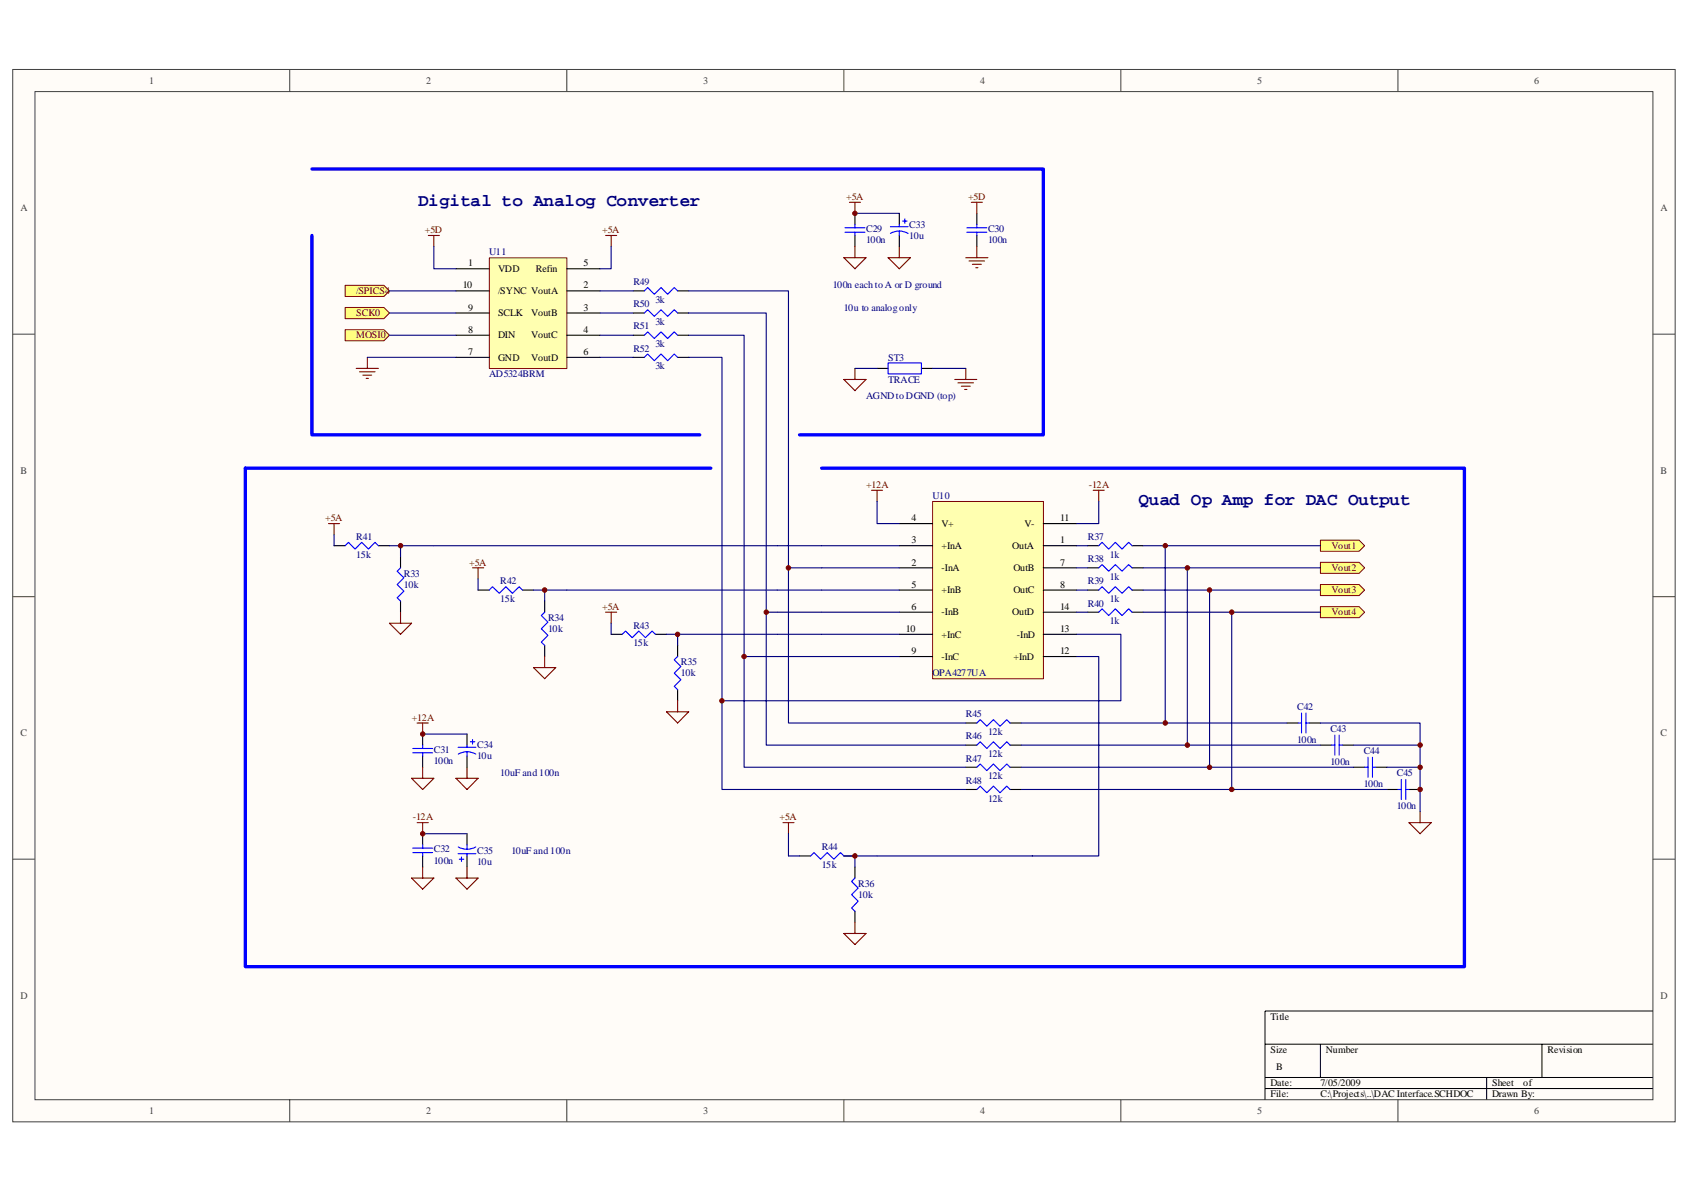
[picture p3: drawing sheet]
<svg xmlns="http://www.w3.org/2000/svg" width="297mm" height="210mm" viewBox="0 0 297 210" stroke-linecap="round" stroke-linejoin="round" font-family="sans-serif">
<path d="M2.3 12.3h292.7v185.2h-292.7z" fill="#fffcf8"/>
<path d="M2.2 12.2h292.8v185.3h-292.8z" fill="none" stroke="#404040" stroke-width=".18"/>
<path d="M6.2 16.2h284.8v177.5h-284.8z" fill="#fffcf8"/>
<g fill="none" stroke="#404040" stroke-width=".18">
<path d="M6.2 16.1h284.8v177.6h-284.8zM51 12.2v3.9M99.8 12.2v3.9M148.6 12.2v3.9M197.4 12.2v3.9M246.1 12.2v3.9M2.2 58.8h3.9M291 58.8h3.9M2.2 105.1h3.9M291 105.1h3.9M2.2 151.3h3.9M291 151.3h3.9"/>
<path d="M51 193.6v3.9M99.8 193.6v3.9M148.6 193.6v3.9M197.4 193.6v3.9M246.1 193.6v3.9"/>
</g>
<path d="M291 178h-68.3v15.6M222.7 183.9h68.3M222.7 189.7h68.3M222.7 191.7h68.3M232.5 183.9v5.8M261.8 189.7v3.9M271.5 183.9v5.8" fill="none" stroke="#000" stroke-width=".18"/>
<path d="M111.5 55.1h2M111.5 51.2h2M111.5 59h2M119.3 55.1h2M119.3 51.2h2M119.3 59h2M111.5 62.9h2M119.3 62.9h2" fill="none" stroke="#000" stroke-width=".2"/>
<path d="M113.5 55.1l.5-.6 1.2 1.2 1.2-1.2 1.2 1.2 1.1-1.2 .6 .6M113.5 51.2l.5-.6 1.2 1.2 1.2-1.2 1.2 1.2 1.1-1.2 .6 .6M113.5 59l.5-.6 1.2 1.2 1.2-1.2 1.2 1.2 1.1-1.2 .6 .6M113.5 62.9l.5-.6 1.2 1.2 1.2-1.2 1.2 1.2 1.1-1.2 .6 .6" fill="none" stroke="#00f" stroke-width=".2"/>
<path d="M75.4 41.5h2M76.4 41.5v1.9M106.6 41.5h2M107.6 41.5v1.9" fill="none" stroke="#800000" stroke-width=".2"/>
<g fill="#ffff80" stroke="#800000" stroke-width=".18">
<path d="M60.8 58.1h6.8l1 .9-1 1h-6.8z" fill-rule="evenodd"/>
<path d="M60.8 54.1h6.8l1 1-1 1h-6.8z" fill-rule="evenodd"/>
<path d="M60.8 50.2h6.8l1 1-1 1h-6.8z" fill-rule="evenodd"/>
</g>
<g fill="none" stroke="#800000" stroke-width=".2">
<path d="M149.6 35.6h1.9M150.5 35.6v2M171 35.6h2M172 35.6v2M148.6 45.4h3.9l-2 1.9zM150.5 43.4v2M156.4 45.4h3.9l-2 1.9zM158.3 43.4v2M170 45.4h3.9M170.6 46h2.8M171.2 46.5h1.6M171.8 47.1h.4"/>
<path d="M172 43.4v2M62.7 64.9h3.9M63.3 65.5h2.7M63.9 66.1h1.5M64.5 66.6h.4M64.7 62.9v2M57.8 92.2h2M58.8 92.2v1.9M83.2 100h2M84.2 100v1.9M153.5 86.3h1.9M154.4 86.3v2"/>
<path d="M192.5 86.3h1.9M193.5 86.3v2M68.6 109.7h3.9l-2 2zM70.5 107.8v1.9M93.9 117.6h4l-2 1.9zM95.9 115.6v2M106.6 107.8h2M107.6 107.8v1.9M72.5 137.1h3.9l-2 1.9zM73.4 127.3h2M74.4 127.3v2M74.4 135.1v2"/>
<path d="M80.3 137.1h3.9l-2 1.9zM82.2 135.1v2M117.4 125.3h3.9l-2 2zM119.3 123.4v1.9M72.5 154.6h3.9l-2 2zM73.4 144.9h2M74.4 144.9v1.9M74.4 152.7v1.9M80.3 154.6h3.9l-2 2zM82.2 152.7v1.9"/>
</g>
<g fill="none" stroke="#000" stroke-width=".2">
<path d="M150.5 37.6v1.9M158.3 37.6v1.9M172 37.6v1.9M150.5 41.5v1.9M158.3 41.5v1.9M172 41.5v1.9M58.8 96.1h2M66.6 96.1h2M70.5 98v2M191.5 100h2M199.3 100h2M70.5 105.9v1.9"/>
<path d="M84.2 103.9h1.9M92 103.9h1.9M95.9 105.9v1.9M95.9 113.6v2M107.6 111.7h2M115.4 111.7h2M119.3 113.6v2M191.5 103.9h2M191.5 107.8h2M199.3 103.9h2M199.3 107.8h2M74.4 129.3v1.9"/>
<path d="M74.4 133.2v1.9M82.2 129.3v1.9M82.2 133.2v1.9M119.3 121.5v1.9M170 127.3h2M170 131.2h2M170 135.1h2M170 139h2M177.8 127.3h2M177.8 131.2h2M177.8 135.1h2M177.8 139h2"/>
<path d="M74.4 146.8v2M74.4 150.7v2M82.2 146.8v2M82.2 150.7v2"/>
</g>
<g fill="none" stroke="#00f" stroke-width=".2">
<path d="M150.5 39.5v.6M156.8 39.9h3.1M158.3 39.5v.4M158.9 38.9h.8M159.3 38.5v.8M172 39.5v.6M148.8 40.9h3.5M148.8 40.1h3.5M150.5 40.9v.6M156.8 41.1a3.1 3.1 0 0 1 3.1 0M158.3 40.7v.8M170.2 40.9h3.6"/>
<path d="M170.2 40.1h3.6M172 40.9v.6M60.8 96.1l.6-.6 1.1 1.2 1.2-1.2 1.2 1.2 1.1-1.2 .6 .6M70.5 100l-.6 .6 1.2 1.1-1.2 1.2 1.2 1.2-1.2 1.2 .6 .6M193.5 100l.6-.6 1.1 1.2 1.2-1.2 1.2 1.2 1.1-1.2 .6 .6M86.1 103.9l.6-.6 1.2 1.2 1.2-1.2 1.1 1.2 1.2-1.2 .6 .6M95.9 107.8l-.6 .6 1.2 1.2-1.2 1.1 1.2 1.2-1.2 1.2 .6 .5M109.6 111.7l.5-.6 1.2 1.2 1.2-1.2 1.1 1.2 1.2-1.2 .6 .6M119.3 115.6l-.6 .6 1.2 1.2-1.2 1.1 1.2 1.2-1.2 1.2 .6 .6M193.5 103.9l.6-.6 1.1 1.2 1.2-1.2 1.2 1.2 1.1-1.2 .6 .6M193.5 107.8l.6-.6 1.1 1.2 1.2-1.2 1.2 1.2 1.1-1.2 .6 .6M72.7 132.6h3.5"/>
<path d="M72.7 131.8h3.5M74.4 131.2v.6M74.4 132.6v.6M80.7 131.6h3.1M80.7 132.8a3 3 0 0 1 3.1 0M82.2 131.2v.4M82.2 132.4v.8M82.8 130.6h.8M83.2 130.2v.8M172 127.3l.6-.6 1.2 1.2 1.1-1.2 1.2 1.2 1.2-1.2 .5 .6M172 131.2l.6-.6 1.2 1.2 1.1-1.2 1.2 1.2 1.2-1.2 .5 .6M172 135.1l.6-.6 1.2 1.2 1.1-1.2 1.2 1.2 1.2-1.2 .5 .6"/>
<path d="M172 139l.6-.6 1.2 1.2 1.1-1.2 1.2 1.2 1.2-1.2 .5 .6M72.7 150.1h3.5M72.7 149.4h3.5M74.4 148.8v.6M74.4 150.1v.6M80.7 150.3h3.1M80.7 149.1a3.2 3.2 0 0 0 3.1 0M80.9 151.3h.8M81.3 150.9v.8M82.2 148.8v.7M82.2 150.3v.4"/>
</g>
<path d="M150.5 37.6h7.8M58.8 94.1v2M68.6 96.1h1.9v1.9M70.5 96.1h66.4M84.2 101.9v2M93.9 103.9h2v2M95.9 103.9h41M107.6 109.7v2M117.4 111.7h1.9v1.9M119.3 111.7h17.6M74.4 129.3h7.8M74.4 146.8h7.8" fill="none" stroke="#000080" stroke-width=".2"/>
<path d="M86.2 45.4h13.6v19.5h-13.6z" fill="#ffffb0"/>
<path d="M86.2 45.4h13.6v19.5h-13.6z" fill="none" stroke="#800000" stroke-width=".18"/>
<path d="M80.3 47.3h5.8M80.3 51.2h5.8M80.3 55.1h5.8M80.3 59h5.8M99.8 47.3h5.8M99.8 51.2h5.8M99.8 55.1h5.8M99.8 59h5.8M80.3 62.9h5.8M99.8 62.9h5.8" fill="none" stroke="#000" stroke-width=".2"/>
<path d="M121.3 55.1h13.6v52.7h2M121.3 59h9.7v56.6h5.9" fill="none" stroke="#000080" stroke-width=".2"/>
<path d="M164.2 88.3h19.5v31.2h-19.5z" fill="#ffffb0"/>
<path d="M164.2 88.3h19.5v31.2h-19.5z" fill="none" stroke="#800000" stroke-width=".18"/>
<g fill="none" stroke="#000" stroke-width=".2">
<path d="M158.3 96.1h5.9M158.3 100h5.9M158.3 92.2h5.9M183.7 96.1h5.9M183.7 100h5.9M183.7 92.2h5.9M191.5 96.1h2M199.3 96.1h2M158.3 103.9h5.9M158.3 107.8h5.9M158.3 111.7h5.9M158.3 115.6h5.9"/>
<path d="M183.7 103.9h5.9M183.7 107.8h5.9M183.7 111.7h5.9M183.7 115.6h5.9M140.8 150.7h1.9M148.6 150.7h1.9M150.5 152.7v1.9M150.5 160.5v1.9"/>
</g>
<path d="M193.5 96.1l.6-.6 1.1 1.2 1.2-1.2 1.2 1.2 1.1-1.2 .6 .6M142.7 150.7l.6-.6 1.2 1.2 1.1-1.2 1.2 1.2 1.2-1.2 .6 .6M150.5 154.6l-.6 .6 1.2 1.2-1.2 1.1 1.2 1.2-1.2 1.2 .6 .6" fill="none" stroke="#00f" stroke-width=".2"/>
<path d="M137.9 144.9h1.9M138.8 144.9v1.9M148.6 164.4h3.9l-2 1.9zM150.5 162.4v2" fill="none" stroke="#800000" stroke-width=".2"/>
<g fill="none" stroke="#000080" stroke-width=".2">
<path d="M105.6 51.2h5.9M105.6 55.1h5.9M105.6 59h5.9M121.3 51.2h17.5v48.8h19.5M105.6 62.9h5.9M121.3 62.9h5.8v60.5h70.3v-11.7h-7.8M136.9 96.1h21.4M138.8 100v27.3h31.2M154.4 88.3v3.9h3.9M189.6 96.1h1.9M189.6 100h1.9M193.5 88.3v3.9h-3.9"/>
<path d="M201.3 96.1h3.9v31.2h-25.4M201.3 100h7.8v31.2h-29.3M131 115.6v19.5h39M134.9 107.8v23.4h35.1M136.9 103.9h21.4M136.9 107.8h21.4M136.9 111.7h21.4M136.9 115.6h21.4M189.6 115.6h3.9v35.1h-43M189.6 103.9h1.9M189.6 107.8h1.9M201.3 103.9h11.7v31.2h-33.2"/>
<path d="M201.3 107.8h15.6v31.2h-37.1M127.1 123.4v15.6h42.9M138.8 146.8v3.9h2M148.6 150.7h1.9v2"/>
</g>
<g fill="#ffff80" stroke="#800000" stroke-width=".18">
<path d="M232.5 95.1h6.8l1 1-1 1h-6.8z" fill-rule="evenodd"/>
<path d="M232.5 99h6.8l1 1-1 1h-6.8z" fill-rule="evenodd"/>
<path d="M232.5 102.9h6.8l1 1-1 1h-6.8z" fill-rule="evenodd"/>
<path d="M232.5 106.8h6.8l1 1-1 1h-6.8z" fill-rule="evenodd"/>
</g>
<g fill="none" stroke="#000080" stroke-width=".2">
<path d="M68.6 59h11.7M68.6 55.1h11.7M68.6 51.2h11.7M76.4 43.4v3.9h3.9M107.6 43.4v3.9h-2M64.7 62.9h15.6M150.5 64.9h3.9M164.2 64.9h5.8M205.2 96.1h27.3M209.1 100h23.4M213 103.9h19.5M216.9 107.8h15.6"/>
<path d="M205.2 127.3h21.4M209.1 131.2h23.4M213 135.1h25.3M216.9 139h27.3M232.5 127.3h17.5v15.6M238.3 131.2h11.7M244.2 135.1h5.8"/>
</g>
<path d="M54.9 29.8h128.8v46.8h-42.9M54.9 41.5v35.1h68.3M125.2 82.4h-82v87.8h214.6v-87.8h-113.1" fill="none" stroke="#00f" stroke-width=".59"/>
<g fill="#800000" stroke="#800000" stroke-width=".18">
<circle cx="134.9" cy="107.8" r=".39"/>
<circle cx="150.5" cy="37.6" r=".38"/>
<circle cx="74.4" cy="129.3" r=".39"/>
<circle cx="74.4" cy="146.8" r=".39"/>
<circle cx="95.9" cy="103.9" r=".39"/>
<circle cx="70.5" cy="96.1" r=".39"/>
<circle cx="119.3" cy="111.7" r=".39"/>
<circle cx="131" cy="115.6" r=".39"/>
<circle cx="150.5" cy="150.7" r=".39"/>
<circle cx="138.8" cy="100" r=".39"/>
<circle cx="127.1" cy="123.4" r=".39"/>
<circle cx="205.2" cy="96.1" r=".39"/>
<circle cx="209.1" cy="100" r=".39"/>
<circle cx="213" cy="103.9" r=".39"/>
<circle cx="216.9" cy="107.8" r=".39"/>
<circle cx="205.2" cy="127.3" r=".39"/>
<circle cx="209.1" cy="131.2" r=".39"/>
<circle cx="213" cy="135.1" r=".39"/>
<circle cx="216.9" cy="139" r=".39"/>
<circle cx="250" cy="131.2" r=".39"/>
<circle cx="250" cy="135.1" r=".39"/>
<circle cx="250" cy="139" r=".39"/>
</g>
<path d="M148.6 66.8h3.9l-2 2zM150.5 64.9v1.9M168.1 66.8h3.9M168.7 67.4h2.7M169.3 68h1.5M169.8 68.6h.4M170 64.9v1.9M248.1 144.9h3.9l-2 1.9zM250 142.9v2" fill="none" stroke="#800000" stroke-width=".2"/>
<path d="M154.4 64.9h2M162.2 64.9h2M226.6 127.3h2M230.5 127.3h2M232.5 131.2h1.9M236.4 131.2h1.9M238.3 135.1h2M242.2 135.1h2M244.2 139h1.9M248.1 139h1.9" fill="none" stroke="#000" stroke-width=".2"/>
<g fill="none" stroke="#00f" stroke-width=".2">
<path d="M156.4 63.9h5.8v1.9h-5.8zM228.6 127.3h.6M229.2 125.6v3.5M230 127.3h.5M230 125.6v3.5M234.4 131.2h.6M235 129.5v3.5M235.8 131.2h.6M235.8 129.5v3.5M240.3 135.1h.6M240.9 133.3v3.6M241.7 135.1h.5"/>
<path d="M241.7 133.3v3.6M246.1 139h.6M246.7 137.3v3.5M247.5 139h.6M247.5 137.3v3.5"/>
</g>
<g font-size="3.1" fill="#000080">
<text x="73.7" y="36.3">Digital to Analog Converter</text>
<text x="200.5" y="88.9">Quad Op Amp for DAC Output</text>
</g>
<g font-size="1.8" fill="#404040">
<text x="26.2" y="14.7">1</text>
<text x="75" y="14.7">2</text>
<text x="123.8" y="14.7">3</text>
<text x="172.6" y="14.7">4</text>
<text x="221.4" y="14.7">5</text>
<text x="270.1" y="14.7">6</text>
<text x="3.6" y="37.1">A</text>
<text x="292.4" y="37.1">A</text>
<text x="3.6" y="83.4">B</text>
<text x="292.4" y="83.4">B</text>
<text x="3.6" y="129.6">C</text>
<text x="292.4" y="129.6">C</text>
<text x="3.6" y="175.9">D</text>
<text x="292.4" y="175.9">D</text>
<text x="26.2" y="196.2">1</text>
<text x="75" y="196.2">2</text>
<text x="123.8" y="196.2">3</text>
<text x="172.6" y="196.2">4</text>
<text x="221.4" y="196.2">5</text>
<text x="270.1" y="196.2">6</text>
</g>
<g font-size="1.8" fill="#800000">
<text x="149" y="35.2">+5A</text>
<text x="170.5" y="35.2">+5D</text>
<text x="74.8" y="41.1">+5D</text>
<text x="106" y="41.1">+5A</text>
<text x="62.7" y="51.8">/SPICS4</text>
<text x="62.7" y="59.6">MOSI0</text>
<text x="62.7" y="55.7">SCK0</text>
<text x="152.5" y="85.9">+12A</text>
<text x="191.7" y="85.9">-12A</text>
<text x="57.3" y="91.8">+5A</text>
<text x="82.6" y="99.6">+5A</text>
<text x="234.4" y="96.6">Vout1</text>
<text x="234.4" y="100.6">Vout2</text>
<text x="106" y="107.4">+5A</text>
<text x="234.4" y="104.5">Vout3</text>
<text x="234.4" y="108.4">Vout4</text>
<text x="72.5" y="126.9">+12A</text>
<text x="72.7" y="144.4">-12A</text>
<text x="137.3" y="144.4">+5A</text>
</g>
<g font-size="1.8" fill="#000080">
<text x="152.5" y="40.9">C29</text>
<text x="160.1" y="40.1">C33</text>
<text x="174" y="40.9">C30</text>
<text x="86.1" y="45">U11</text>
<text x="152.5" y="42.8">100n</text>
<text x="160.1" y="42">10u</text>
<text x="174" y="42.8">100n</text>
<text x="111.5" y="50.2">R49</text>
<text x="115.4" y="53.3">3k</text>
<text x="146.6" y="50.8">100n each to A or D ground</text>
<text x="111.5" y="54.1">R50</text>
<text x="111.5" y="58">R51</text>
<text x="115.4" y="57.3">3k</text>
<text x="148.6" y="54.7">10u to analog only</text>
<text x="111.5" y="61.9">R52</text>
<text x="115.4" y="61.2">3k</text>
<text x="115.4" y="65">3k</text>
<text x="156.4" y="63.5">ST3</text>
<text x="86.1" y="66.4">AD5324BRM</text>
<text x="152.5" y="70.3">AGND to DGND (top)</text>
<text x="156.4" y="67.4">TRACE</text>
<text x="164.2" y="87.9">U10</text>
<text x="62.7" y="95.1">R41</text>
<text x="191.5" y="95.1">R37</text>
<text x="62.7" y="98.2">15k</text>
<text x="71.1" y="101.5">R33</text>
<text x="191.5" y="99">R38</text>
<text x="195.4" y="98.2">1k</text>
<text x="71.1" y="103.5">10k</text>
<text x="88.1" y="106">15k</text>
<text x="88.1" y="102.9">R42</text>
<text x="191.5" y="102.9">R39</text>
<text x="191.5" y="106.8">R40</text>
<text x="195.4" y="106">1k</text>
<text x="195.4" y="102.1">1k</text>
<text x="96.5" y="111.3">10k</text>
<text x="96.5" y="109.3">R34</text>
<text x="111.5" y="113.8">15k</text>
<text x="111.5" y="110.7">R43</text>
<text x="195.4" y="109.9">1k</text>
<text x="119.9" y="119.1">10k</text>
<text x="119.9" y="117.1">R35</text>
<text x="164.2" y="119.1">OPA4277UA</text>
<text x="228.4" y="124.9">C42</text>
<text x="84" y="131.8">C34</text>
<text x="170" y="126.3">R45</text>
<text x="170" y="130.2">R46</text>
<text x="174" y="129.4">12k</text>
<text x="228.4" y="130.8">100n</text>
<text x="234.2" y="128.8">C43</text>
<text x="76.4" y="134.5">100n</text>
<text x="76.4" y="132.5">C31</text>
<text x="84" y="133.7">10u</text>
<text x="88.1" y="136.7">10uF and 100n</text>
<text x="170" y="134.1">R47</text>
<text x="174" y="133.3">12k</text>
<text x="174" y="137.2">12k</text>
<text x="234.2" y="134.7">100n</text>
<text x="240.1" y="132.7">C44</text>
<text x="246" y="136.7">C45</text>
<text x="170" y="138">R48</text>
<text x="174" y="141.1">12k</text>
<text x="240.1" y="138.6">100n</text>
<text x="246" y="142.5">100n</text>
<text x="144.7" y="149.7">R44</text>
<text x="76.4" y="152.1">100n</text>
<text x="76.4" y="150.1">C32</text>
<text x="84" y="152.3">10u</text>
<text x="84" y="150.3">C35</text>
<text x="90" y="150.3">10uF and 100n</text>
<text x="144.7" y="152.8">15k</text>
<text x="151.1" y="158.1">10k</text>
<text x="151.1" y="156.1">R36</text>
</g>
<g font-size="1.8">
<text x="82.4" y="46.9">1</text>
<text x="87.7" y="47.9">VDD</text>
<text x="94.3" y="47.9">Refin</text>
<text x="102.7" y="46.9">5</text>
<text x="81.5" y="50.8">10</text>
<text x="87.7" y="51.8">/SYNC VoutA</text>
<text x="102.7" y="50.8">2</text>
<text x="82.4" y="54.7">9</text>
<text x="82.4" y="58.6">8</text>
<text x="87.7" y="55.7">SCLK</text>
<text x="87.7" y="59.6">DIN</text>
<text x="93.6" y="55.7">VoutB</text>
<text x="93.6" y="59.6">VoutC</text>
<text x="102.7" y="54.7">3</text>
<text x="102.7" y="58.6">4</text>
<text x="82.4" y="62.5">7</text>
<text x="87.7" y="63.5">GND</text>
<text x="93.6" y="63.5">VoutD</text>
<text x="102.7" y="62.5">6</text>
<text x="160.5" y="95.7">3</text>
<text x="160.5" y="91.8">4</text>
<text x="165.8" y="92.8">V+</text>
<text x="180.4" y="92.8">V-</text>
<text x="186.6" y="95.7">1</text>
<text x="186.6" y="91.8">11</text>
<text x="160.5" y="99.6">2</text>
<text x="165.8" y="100.6">-InA</text>
<text x="165.8" y="96.6">+InA</text>
<text x="178.2" y="96.6">OutA</text>
<text x="178.5" y="100.6">OutB</text>
<text x="186.6" y="99.6">7</text>
<text x="160.5" y="103.5">5</text>
<text x="160.5" y="107.4">6</text>
<text x="165.8" y="104.5">+InB</text>
<text x="178.5" y="104.5">OutC</text>
<text x="186.6" y="107.4">14</text>
<text x="186.6" y="103.5">8</text>
<text x="159.5" y="111.3">10</text>
<text x="165.8" y="108.4">-InB</text>
<text x="165.8" y="112.3">+InC</text>
<text x="178.2" y="108.4">OutD</text>
<text x="179" y="112.3">-InD</text>
<text x="186.6" y="111.3">13</text>
<text x="160.5" y="115.2">9</text>
<text x="165.8" y="116.2">-InC</text>
<text x="178.5" y="116.2">+InD</text>
<text x="186.6" y="115.2">12</text>
<text x="223.7" y="179.6">Title</text>
<text x="223.7" y="185.4">Size</text>
<text x="233.5" y="185.4">Number</text>
<text x="272.5" y="185.4">Revision</text>
<text x="223.7" y="191.3">Date:</text>
<text x="224.7" y="188.3">B</text>
<text x="232.5" y="191.3">7/05/2009</text>
<text x="262.7" y="191.3">Sheet</text>
<text x="268.2" y="191.3">of</text>
<text x="223.7" y="193.2">File:</text>
<text x="232.5" y="193.2">C:\Projects\..\DAC Interface.SCHDOC</text>
<text x="262.7" y="193.2">Drawn By:</text>
</g>
</svg>
